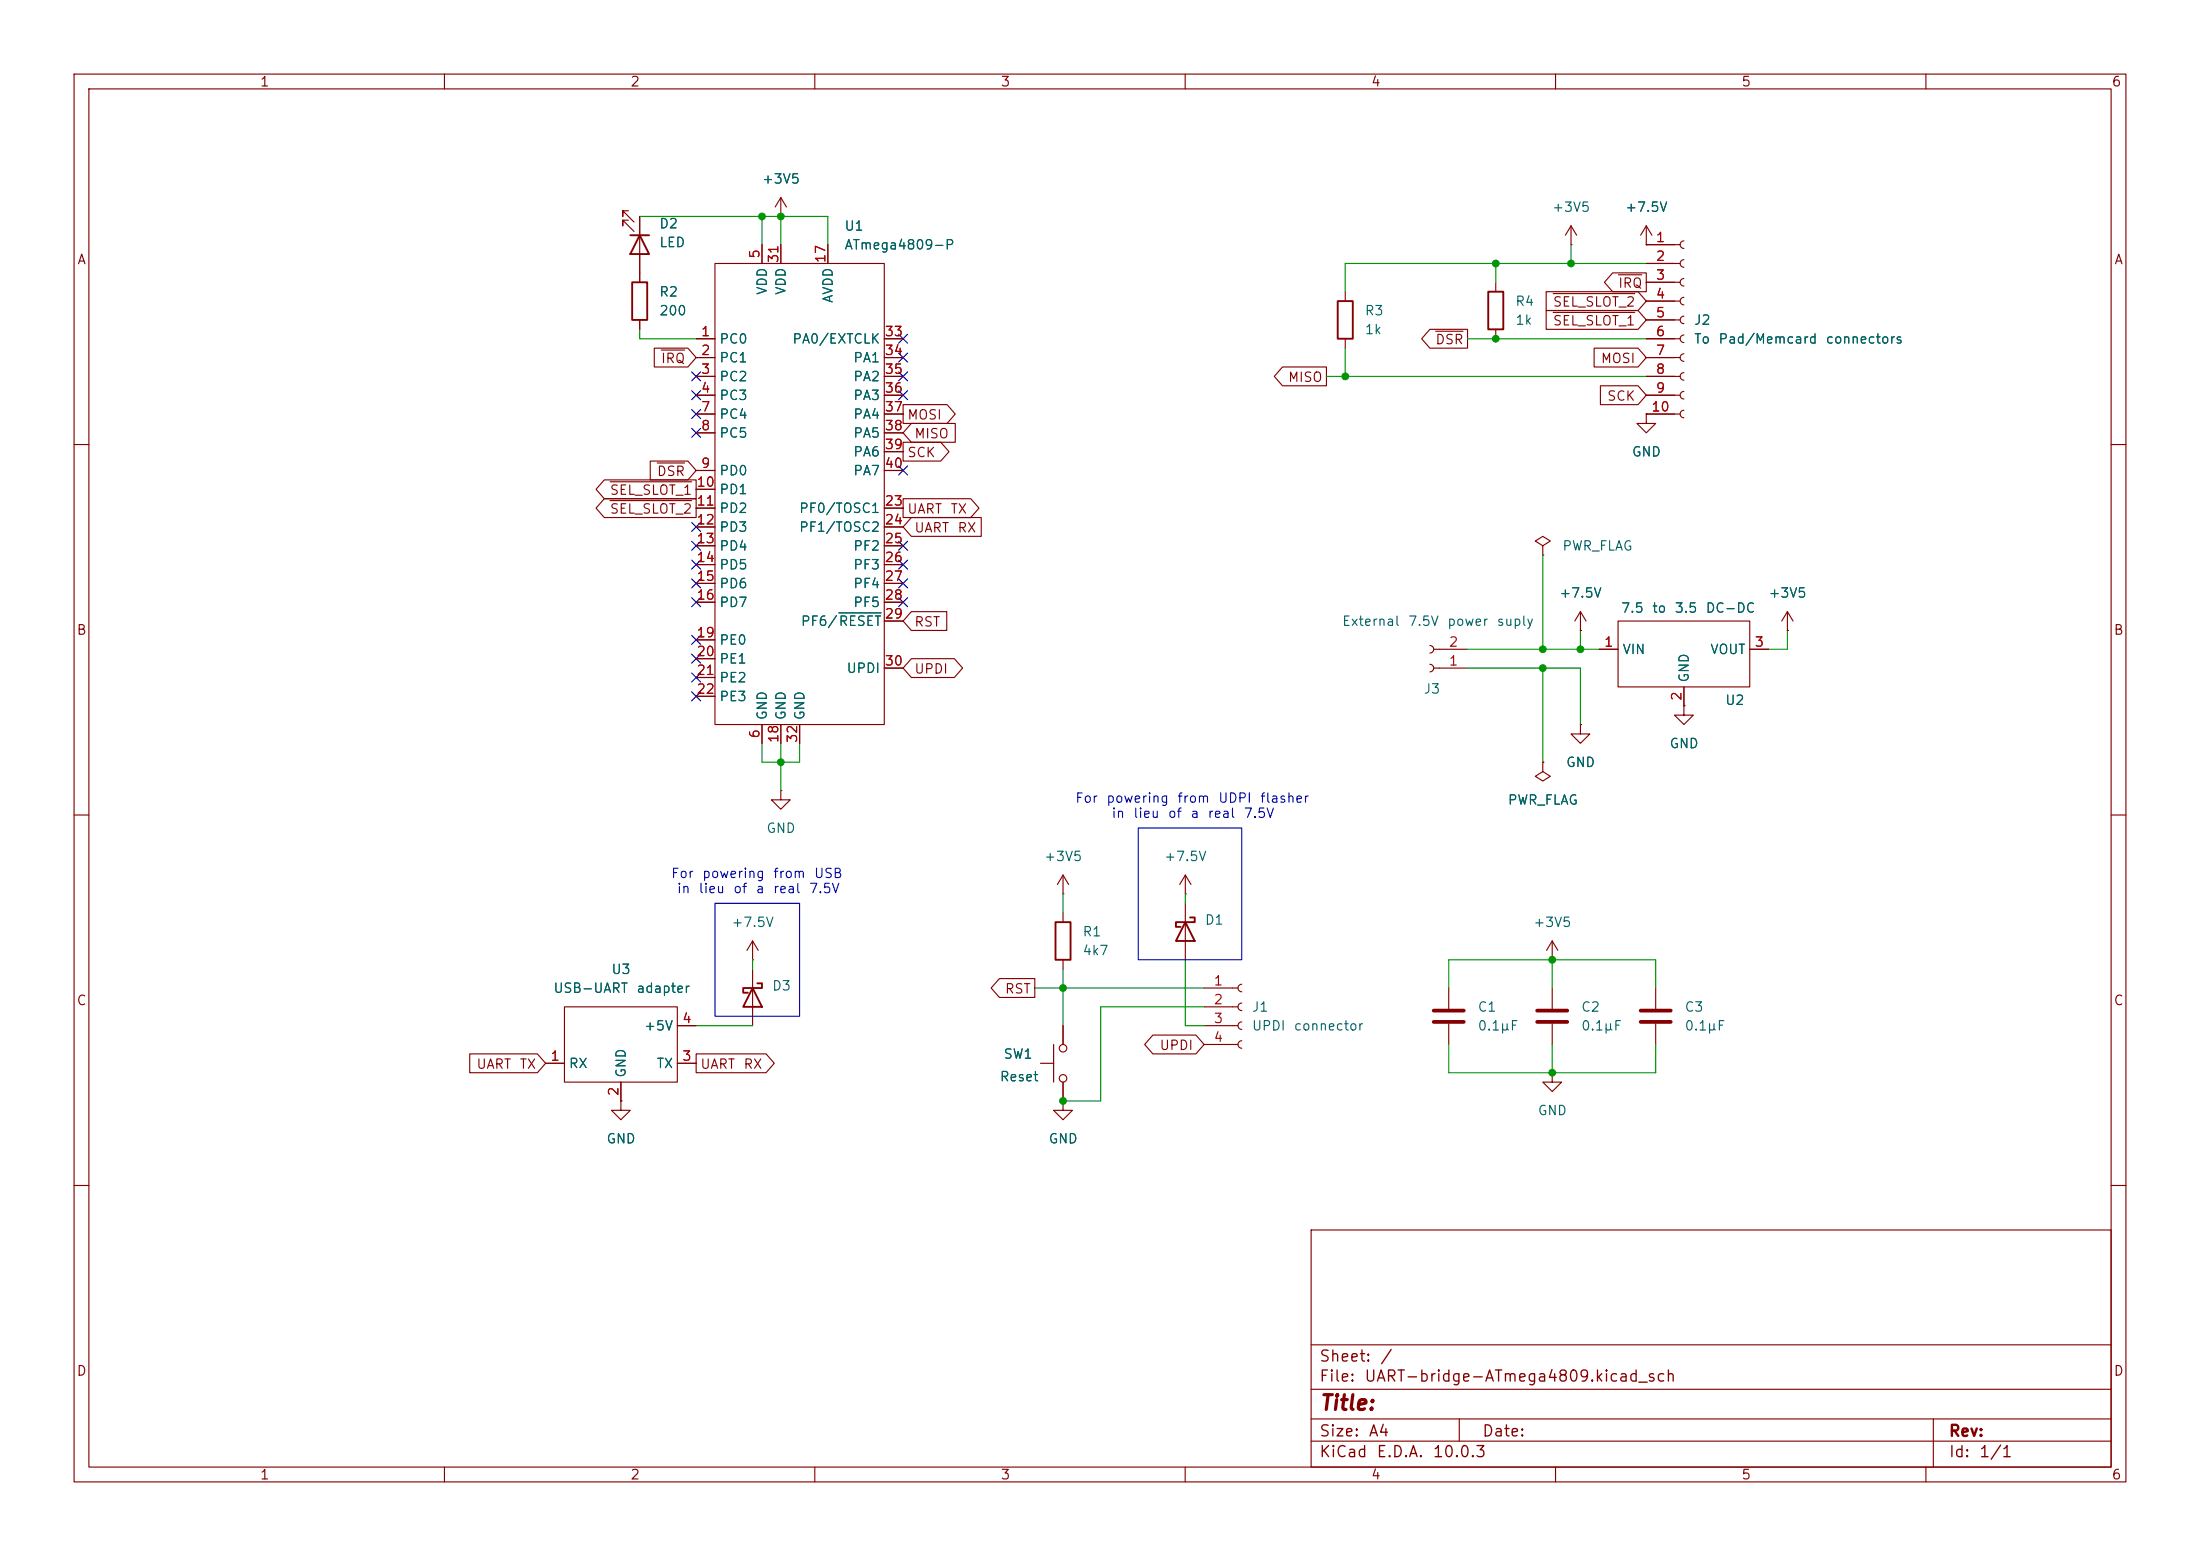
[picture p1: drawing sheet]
<svg xmlns="http://www.w3.org/2000/svg" width="297mm" height="210mm" viewBox="0 0 297 210" stroke-linecap="round" stroke-linejoin="round" font-family="sans-serif">
<g fill="none" stroke="#840000" stroke-width=".15">
<path d="M10 10h277v190h-277zM12 12h273v186h-273zM60 10v2M110 10v2M160 10v2M210 10v2M260 10v2M84.8 28.4h-.7v.8v-.8l1.5 1.6M84.8 29.7h-.7v.8v-.8l1.5 1.5M86.4 29.2v8.9M96.5 35.6h22.9v62.2h-22.9zM102.9 33v2.6"/>
<path d="M105.4 29.2h.1M105.4 26.7l-.8 1.2M105.4 26.7l.8 1.2M105.4 26.7v2.5M105.4 33v2.6M111.8 33v2.6M181.6 39.4v1.2M201.9 38.1v1.3M208.7 39.4h12.4l1.1 1.2-1.1 1.3h-12.4zM209.7 39.6h11M212.1 33h.1M212.1 30.5l-.8 1.3"/>
<path d="M212.1 30.5l.8 1.3M212.1 30.5v2.5M217.7 36.8h4.5v2.6h-4.5l-1.1-1.3zM218.5 37.1h3.1M222.2 33h.1M222.2 30.5l-.7 1.3M222.2 30.5l.8 1.3M222.2 30.5v2.5M222.2 33h4.6M222.2 35.6h4.6M222.2 38.1h4.6M227.3 32.5a.51 .51 0 0 0-.5 .5 .51 .51 0 0 0 .5 .5"/>
<path d="M227.3 35.1a.51 .51 0 0 0-.5 .5 .51 .51 0 0 0 .5 .5M227.3 37.6a.51 .51 0 0 0-.5 .5 .51 .51 0 0 0 .5 .5M86.4 43.2v1.3M88.3 47h4.6l1.1 1.3-1.1 1.2h-4.6zM89.3 47.2h3.1M94 45.7h2.5M94 48.3h2.5M94 50.8h2.5M94 53.3h2.5M94 55.9h2.5M94 58.4h2.5M119.4 45.7h2.5"/>
<path d="M119.4 48.3h2.5M119.4 50.8h2.5M119.4 53.3h2.5M119.4 55.9h2.5M119.4 58.4h2.5M121.9 59.7h5.1l1.1 1.3-1.1 1.2h-5.1zM121.9 54.6h6l1.1 1.3-1.1 1.3h-6zM123 57.1h6v2.6h-6l-1.1-1.3zM173.1 49.5h6v2.6h-6l-1.1-1.3zM181.6 45.7v1.3M193 44.4h5.1v2.6h-5.1l-1.1-1.3zM193.8 44.7h3.7"/>
<path d="M201.9 44.5v1.2M208.7 41.9h12.4l1.1 1.3-1.1 1.3h-12.4zM209.7 42.2h11M215.2 47h5.9l1.1 1.3-1.1 1.2h-5.9zM216.1 52.1h5l1.1 1.2-1.1 1.3h-5zM222.2 55.9v1.3h1.3l-1.3 1.2-1.2-1.2h1.2M222.2 55.9h.1M222.2 40.6h4.6M222.2 43.2h4.6M222.2 45.7h4.6M222.2 48.3h4.6M222.2 50.8h4.6"/>
<path d="M222.2 53.3h4.6M222.2 55.9h4.6M227.3 40.1a.51 .51 0 0 0-.5 .5 .51 .51 0 0 0 .5 .5M227.3 42.7a.51 .51 0 0 0-.5 .5 .51 .51 0 0 0 .5 .5M227.3 45.2a.51 .51 0 0 0-.5 .5 .51 .51 0 0 0 .5 .5M227.3 47.8a.51 .51 0 0 0-.5 .5 .51 .51 0 0 0 .5 .5M227.3 50.3a.51 .51 0 0 0-.5 .5 .51 .51 0 0 0 .5 .5M227.3 52.8a.51 .51 0 0 0-.5 .5 .51 .51 0 0 0 .5 .5M227.3 55.4a.51 .51 0 0 0-.5 .5 .51 .51 0 0 0 .5 .5M10 60h2M81.6 64.8h12.4v2.5h-12.4l-1.1-1.3zM81.6 67.3h12.4v2.6h-12.4l-1.1-1.3z"/>
<path d="M82.4 65h11M82.4 67.6h11M87.8 62.2h5.1l1.1 1.3-1.1 1.3h-5.1zM88.7 62.5h3.7M94 63.5h2.5M94 66h2.5M94 68.6h2.5M94 71.1h2.5M94 73.7h2.5M94 76.2h2.5M94 78.7h2.5M119.4 63.5h2.5"/>
<path d="M119.4 68.6h2.5M119.4 71.1h2.5M119.4 73.7h2.5M119.4 76.2h2.5M119.4 78.7h2.5M119.4 61h2.5M121.9 67.3h9.2l1.1 1.3-1.1 1.3h-9.2zM123 69.8h9.5v2.6h-9.5l-1.1-1.3zM208.3 73.7l1-.7-1-.6-1 .6 1 .7v1.2M208.3 74.9h.1M285 60h2M94 81.3h2.5"/>
<path d="M94 86.4h2.5M94 88.9h2.5M94 91.4h2.5M94 94h2.5M102.9 97.8v2.5M105.4 97.8v2.5M107.9 97.8v2.5M119.4 90.2h2.5M119.4 81.3h2.5M119.4 83.8h2.5M123 88.9h5.8l1.2 1.3-1.2 1.2h-5.8l-1.1-1.2zM123 82.5h4.8v2.6h-4.8l-1.1-1.3z"/>
<path d="M193 89.7a.51 .51 0 0 1 .5 .5 .51 .51 0 0 1-.5 .5M193 87.1a.51 .51 0 0 1 .5 .5 .51 .51 0 0 1-.5 .5M193.5 87.6h4.6M193.5 90.2h4.6M213.4 97.8v1.3h1.2l-1.2 1.2-1.3-1.2h1.3M213.4 97.8h.1M213.4 85.1h.1M213.4 82.6l-.8 1.2M213.4 82.6l.7 1.2M213.4 82.6v2.5M215.9 87.6h2.5M218.4 83.8h17.8v8.9h-17.8z"/>
<path d="M227.3 95.3v1.2h1.3l-1.3 1.3-1.2-1.3h1.2M227.3 95.3h.1M227.3 92.7v2.6M236.2 87.6h2.6M241.3 85.1h.1M241.3 82.6l-.8 1.2M241.3 82.6l.8 1.2M241.3 82.6v2.5M10 110h2M105.4 106.7v1.3h1.3l-1.3 1.2-1.3-1.2h1.3M105.4 106.7h.1M143.5 118.1l-.8 1.3"/>
<path d="M143.5 118.1l.8 1.3M143.5 118.1v2.6M160 118.1v2.6M160 118.1l-.7 1.3M160 118.1l.8 1.3M208.3 102.9v1.2l1 .7-1 .6-1-.6 1-.7M208.3 102.9h.1M285 110h2M76.2 135.9h15.2v10.2h-15.2zM91.4 138.4h2.6M101.6 129.5h.1M101.6 127v2.5"/>
<path d="M101.6 130.8v7.6M101.6 127l-.8 1.3M101.6 127l.8 1.3M134.9 132.1h4.8v2.5h-4.8l-1.1-1.2zM143.5 120.7h.1M143.5 123.2v1.3M143.5 129.5v1.3M143.5 138.4v2.6M155.6 139.7h5.8l1.2 1.3-1.2 1.2h-5.8l-1.1-1.2zM160 120.7h.1M160 121.9v7.6M162.6 133.4h4.5"/>
<path d="M162.6 135.9h4.5M162.6 138.4h4.5M167.6 132.8a.51 .51 0 0 0-.5 .6 .51 .51 0 0 0 .5 .5M167.6 135.4a.51 .51 0 0 0-.5 .5 .51 .51 0 0 0 .5 .5M167.6 137.9a.51 .51 0 0 0-.5 .5 .51 .51 0 0 0 .5 .5M195.6 133.4v2.7M195.6 138.2v2.8M209.5 129.5h.1M209.5 127l-.7 1.3M209.5 127l.8 1.3M209.5 127v2.5M209.5 133.4v2.7"/>
<path d="M209.5 138.2v2.8M223.5 133.4v2.7M223.5 138.2v2.8M63.4 142.2h9.1l1.2 1.3-1.2 1.3h-9.1zM73.7 143.5h2.5M83.8 148.6v1.3h1.3l-1.3 1.2-1.3-1.2h1.3M83.8 148.6h.1M83.8 146.1v2.5M91.4 143.5h2.6M94 142.2h9.4l1.1 1.3-1.1 1.3h-9.4zM140.5 143.5h1.7M142.2 141v5.1"/>
<path d="M143.5 148.6v1.3h1.3l-1.3 1.2-1.3-1.2h1.3M143.5 148.6h.1M143.5 146.1v2.5M162.6 141h4.5M167.6 140.5a.51 .51 0 0 0-.5 .5 .51 .51 0 0 0 .5 .5M209.5 144.8v1.3h1.3l-1.3 1.2-1.2-1.2h1.2M209.5 144.8h.1M10 160h2M177 166h108v32h-108zM285 160h2M60 198v2M110 198v2"/>
<path d="M160 198v2M177 194.5h108M177 191.5h108M177 187.5h108M177 181.5h108M197 191.5v3M210 198v2M260 198v2M261 191.5v6.5"/>
<circle cx="143.5" cy="145.5" r=".51"/>
<circle cx="143.5" cy="141.5" r=".51"/>
</g>
<path d="M85.1 31.8h2.5M85.3 38.1h2.1v5.1h-2.1zM86.4 31.8l1.2 2.5h-2.5zM200.9 39.4h2v5.1h-2zM180.6 40.6h2v5.1h-2zM101.6 133.4l1.3 2.5h-2.6zM102.2 132.7h.7v.7h-2.6v.6h.7M142.5 124.5h2v5h-2zM160 124.5l1.3 2.5h-2.6zM160.7 123.8h.6v.7h-2.6v.6h.7" fill="none" stroke="#840000" stroke-width=".25"/>
<path d="M193.5 136.4h4.1M193.5 137.9h4.1M207.5 136.4h4.1M207.5 137.9h4.1M221.5 136.4h4.1M221.5 137.9h4.1" fill="none" stroke="#840000" stroke-width=".51"/>
<path d="M113.3 82.7h5.6" fill="none" stroke="#006464" stroke-width=".15"/>
<g fill="none" stroke="#009600" stroke-width=".15">
<path d="M86.4 29.2h25.4v3.8M102.9 29.2v3.8M105.4 29.2v3.8M201.9 35.6v2.5M212.1 33v2.6M222.2 35.6h-40.6v3.8M86.4 44.5v1.2h7.6M179.1 50.8h43.1M181.6 47v3.8M198.1 45.7h24.1M208.3 74.9v12.7M198.1 87.6h17.8"/>
<path d="M198.1 90.2h15.3v7.6M208.3 90.2v12.7M213.4 85.1v2.5M241.3 85.1v2.5h-2.5M102.9 100.3v2.6h5v-2.6M105.4 100.3v6.4M94 138.4h7.6M101.6 129.5v1.3M139.7 133.4h22.9M143.5 120.7v2.5M143.5 130.8v7.6M160 129.5v8.9h2.6"/>
<path d="M160 120.7v1.2M162.6 135.9h-14v12.7h-5.1M195.6 133.4v-3.9h27.9v3.9M209.5 129.5v3.9M195.6 141v3.8h27.9v-3.8M209.5 141v3.8"/>
</g>
<g fill="none" stroke="#000084" stroke-width=".15">
<path d="M93.4 50.2l1.2 1.2M93.4 52.7l1.2 1.2M93.4 55.3l1.2 1.2M93.4 57.8l1.2 1.2M94.6 50.2l-1.2 1.2M94.6 52.7l-1.2 1.2M94.6 55.3l-1.2 1.2M94.6 57.8l-1.2 1.2M121.3 47.7l1.2 1.2M121.3 52.7l1.2 1.2M121.3 50.2l1.2 1.2M121.3 45.1l1.2 1.2"/>
<path d="M122.5 47.7l-1.2 1.2M122.5 50.2l-1.2 1.2M122.5 52.7l-1.2 1.2M122.5 45.1l-1.2 1.2M93.4 75.6l1.2 1.2M93.4 78.1l1.2 1.2M93.4 73.1l1.2 1.2M93.4 70.5l1.2 1.2M94.6 75.6l-1.2 1.2M94.6 78.1l-1.2 1.2M94.6 73.1l-1.2 1.2M94.6 70.5l-1.2 1.2"/>
<path d="M121.3 73.1l1.2 1.2M121.3 75.6l1.2 1.2M121.3 78.1l1.2 1.2M121.3 62.9l1.2 1.2M122.5 73.1l-1.2 1.2M122.5 75.6l-1.2 1.2M122.5 78.1l-1.2 1.2M122.5 62.9l-1.2 1.2M93.4 85.8l1.2 1.2M93.4 80.7l1.2 1.2M93.4 90.8l1.2 1.2M93.4 93.4l1.2 1.2"/>
<path d="M93.4 88.3l1.2 1.2M94.6 85.8l-1.2 1.2M94.6 80.7l-1.2 1.2M94.6 90.8l-1.2 1.2M94.6 93.4l-1.2 1.2M94.6 88.3l-1.2 1.2M121.3 80.7l1.2 1.2M122.5 80.7l-1.2 1.2"/>
</g>
<path d="M153.7 111.8h13.9v17.7h-13.9zM96.5 121.9h11.4v15.3h-11.4z" fill="none" stroke="#0000c2" stroke-width=".15"/>
<g fill="#009600" stroke="#009600" stroke-width=".14">
<circle cx="105.4" cy="29.2" r=".46"/>
<circle cx="102.9" cy="29.2" r=".46"/>
<circle cx="143.5" cy="133.4" r=".46"/>
<circle cx="209.5" cy="129.5" r=".46"/>
<circle cx="209.5" cy="144.8" r=".46"/>
<circle cx="143.5" cy="148.6" r=".46"/>
<circle cx="181.6" cy="50.8" r=".46"/>
<circle cx="201.9" cy="45.7" r=".46"/>
<circle cx="201.9" cy="35.6" r=".46"/>
<circle cx="212.1" cy="35.6" r=".46"/>
<circle cx="208.3" cy="87.6" r=".46"/>
<circle cx="208.3" cy="90.2" r=".46"/>
<circle cx="213.4" cy="87.6" r=".46"/>
<circle cx="105.4" cy="102.9" r=".46"/>
</g>
<text font-size="2" fill="#840000" x="178" y="190.8">Title:</text>
<g font-size="1.5" fill="#840000">
<text x="178" y="184.2">Sheet:</text>
<text x="186.2" y="184.2">/</text>
<text x="178" y="186.9">File:</text>
<text x="184.1" y="186.9">UART-bridge-ATmega4809.kicad_sch</text>
<text x="178" y="197.1">KiCad</text>
<text x="178" y="194.3">Size:</text>
<text x="184.7" y="194.3">A4</text>
<text x="185.7" y="197.1">E.D.A.</text>
<text x="193.3" y="197.1">10.0.3</text>
<text x="200" y="194.3">Date:</text>
<text x="263" y="194.3">Rev:</text>
<text x="263" y="197.1">Id:</text>
<text x="267.1" y="197.1">1/1</text>
</g>
<g font-size="1.3" fill="#840000">
<text x="35" y="12">1</text>
<text x="85" y="12">2</text>
<text x="135" y="12">3</text>
<text x="185" y="12">4</text>
<text x="235" y="12">5</text>
<text x="285" y="12">6</text>
<text x="10.3" y="36">A</text>
<text x="285.3" y="36">A</text>
<text x="209.6" y="41.7">SEL_SLOT_2</text>
<text x="218.4" y="39.2">IRQ</text>
<text x="193.7" y="46.8">DSR</text>
<text x="209.6" y="44.2">SEL_SLOT_1</text>
<text x="89.1" y="49.3">IRQ</text>
<text x="173.8" y="51.9">MISO</text>
<text x="216" y="49.3">MOSI</text>
<text x="122.4" y="56.9">MOSI</text>
<text x="123.3" y="59.5">MISO</text>
<text x="216.9" y="54.4">SCK</text>
<text x="88.6" y="64.6">DSR</text>
<text x="122.4" y="62">SCK</text>
<text x="82.2" y="67.1">SEL_SLOT_1</text>
<text x="82.2" y="69.6">SEL_SLOT_2</text>
<text x="122.4" y="69.6">UART</text>
<text x="128.2" y="69.6">TX</text>
<text x="123.3" y="72.2">UART</text>
<text x="129.2" y="72.2">RX</text>
<text x="10.3" y="86">B</text>
<text x="123.3" y="84.9">RST</text>
<text x="285.3" y="86">B</text>
<text x="123.3" y="91.2">UPDI</text>
<text x="10.3" y="136">C</text>
<text x="135.6" y="134.4">RST</text>
<text x="285.3" y="136">C</text>
<text x="156.5" y="142">UPDI</text>
<text x="64.2" y="144.6">UART</text>
<text x="70.1" y="144.6">TX</text>
<text x="94.5" y="144.6">UART</text>
<text x="100.3" y="144.6">RX</text>
<text x="10.3" y="186">D</text>
<text x="285.3" y="186">D</text>
<text x="35" y="200">1</text>
<text x="85" y="200">2</text>
<text x="135" y="200">3</text>
<text x="185" y="200">4</text>
<text x="235" y="200">5</text>
<text x="285" y="200">6</text>
</g>
<g font-size="1.3" fill="#006464">
<text x="102.8" y="25.1">+3V5</text>
<text x="209.4" y="28.9">+3V5</text>
<text x="219.3" y="28.9">+7.5V</text>
<text x="88.9" y="31.1">D2</text>
<text x="88.9" y="33.7">LED</text>
<text x="113.9" y="34">ATmega4809-P</text>
<text x="113.9" y="31.5">U1</text>
<text x="88.9" y="40.3">R2</text>
<text x="103.8" y="39.9" transform="rotate(-90 103.8 39.9)">VDD</text>
<text x="106.4" y="39.9" transform="rotate(-90 106.4 39.9)">VDD</text>
<text x="112.7" y="41" transform="rotate(-90 112.7 41)">AVDD</text>
<text x="204.5" y="41.6">R4</text>
<text x="88.9" y="42.9">200</text>
<text x="97" y="46.7">PC0</text>
<text x="106.9" y="46.7">PA0/EXTCLK</text>
<text x="184.2" y="42.9">R3</text>
<text x="184.2" y="45.4">1k</text>
<text x="204.5" y="44.2">1k</text>
<text x="228.6" y="44.2">J2</text>
<text x="228.6" y="46.7">To</text>
<text x="231.9" y="46.7">Pad/Memcard</text>
<text x="246.4" y="46.7">connectors</text>
<text x="97" y="49.2">PC1</text>
<text x="97" y="51.8">PC2</text>
<text x="115.1" y="49.2">PA1</text>
<text x="115.1" y="51.8">PA2</text>
<text x="97" y="54.3">PC3</text>
<text x="97" y="56.9">PC4</text>
<text x="97" y="59.4">PC5</text>
<text x="115.1" y="54.3">PA3</text>
<text x="115.1" y="56.9">PA4</text>
<text x="115.1" y="59.4">PA5</text>
<text x="97" y="64.5">PD0</text>
<text x="115.1" y="61.9">PA6</text>
<text x="115.1" y="64.5">PA7</text>
<text x="220.2" y="61.9">GND</text>
<text x="97" y="67">PD1</text>
<text x="97" y="69.6">PD2</text>
<text x="107.8" y="69.6">PF0/TOSC1</text>
<text x="97" y="72.1">PD3</text>
<text x="97" y="74.6">PD4</text>
<text x="97" y="77.2">PD5</text>
<text x="107.8" y="72.1">PF1/TOSC2</text>
<text x="115.1" y="74.6">PF2</text>
<text x="115.1" y="77.2">PF3</text>
<text x="210.8" y="74.6">PWR_FLAG</text>
<text x="97" y="79.7">PD6</text>
<text x="97" y="82.3">PD7</text>
<text x="115.1" y="79.7">PF4</text>
<text x="115.1" y="82.3">PF5</text>
<text x="210.4" y="81">+7.5V</text>
<text x="218.7" y="83">7.5</text>
<text x="222.9" y="83">to</text>
<text x="226" y="83">3.5</text>
<text x="230.2" y="83">DC-DC</text>
<text x="238.7" y="81">+3V5</text>
<text x="97" y="87.3">PE0</text>
<text x="97" y="89.9">PE1</text>
<text x="108" y="84.8">PF6/RESET</text>
<text x="181.1" y="84.8">External</text>
<text x="190" y="84.8">7.5V</text>
<text x="195.3" y="84.8">power</text>
<text x="202" y="84.8">suply</text>
<text x="218.9" y="88.6">VIN</text>
<text x="230.8" y="88.6">VOUT</text>
<text x="97" y="92.4">PE2</text>
<text x="97" y="95">PE3</text>
<text x="114.2" y="91.1">UPDI</text>
<text x="192.1" y="93.9">J3</text>
<text x="228.3" y="92.2" transform="rotate(-90 228.3 92.2)">GND</text>
<text x="232.8" y="95.5">U2</text>
<text x="103.8" y="97.3" transform="rotate(-90 103.8 97.3)">GND</text>
<text x="106.4" y="97.3" transform="rotate(-90 106.4 97.3)">GND</text>
<text x="108.9" y="97.3" transform="rotate(-90 108.9 97.3)">GND</text>
<text x="225.3" y="101.3">GND</text>
<text x="211.3" y="103.8">GND</text>
<text x="103.4" y="112.7">GND</text>
<text x="203.5" y="108.9">PWR_FLAG</text>
<text x="140.9" y="116.5">+3V5</text>
<text x="157.1" y="116.5">+7.5V</text>
<text x="98.7" y="125.4">+7.5V</text>
<text x="162.6" y="125.1">D1</text>
<text x="206.9" y="125.4">+3V5</text>
<text x="82.4" y="131.8">U3</text>
<text x="146.1" y="126.7">R1</text>
<text x="146.1" y="129.2">4k7</text>
<text x="74.6" y="134.3">USB-UART</text>
<text x="85.8" y="134.3">adapter</text>
<text x="104.1" y="134">D3</text>
<text x="168.9" y="136.9">J1</text>
<text x="199.4" y="136.9">C1</text>
<text x="213.4" y="136.9">C2</text>
<text x="227.3" y="136.9">C3</text>
<text x="86.9" y="139.4">+5V</text>
<text x="135.4" y="143.2">SW1</text>
<text x="168.9" y="139.4">UPDI</text>
<text x="174.6" y="139.4">connector</text>
<text x="199.4" y="139.4">0.1µF</text>
<text x="213.4" y="139.4">0.1µF</text>
<text x="227.3" y="139.4">0.1µF</text>
<text x="76.7" y="144.5">RX</text>
<text x="84.8" y="145.5" transform="rotate(-90 84.8 145.5)">GND</text>
<text x="88.6" y="144.5">TX</text>
<text x="134.9" y="146.3">Reset</text>
<text x="81.8" y="154.6">GND</text>
<text x="141.5" y="154.6">GND</text>
<text x="207.5" y="150.8">GND</text>
</g>
<g font-size="1.3" fill="#a90000">
<text x="102.8" y="35" transform="rotate(-90 102.8 35)">5</text>
<text x="105.4" y="35.6" transform="rotate(-90 105.4 35.6)">31</text>
<text x="111.7" y="35.6" transform="rotate(-90 111.7 35.6)">17</text>
<text x="223.4" y="33">1</text>
<text x="223.4" y="35.5">2</text>
<text x="223.4" y="38.1">3</text>
<text x="223.4" y="40.6">4</text>
<text x="94.5" y="45.7">1</text>
<text x="119.3" y="45.7">33</text>
<text x="223.4" y="43.2">5</text>
<text x="223.4" y="45.7">6</text>
<text x="94.5" y="48.2">2</text>
<text x="94.5" y="50.8">3</text>
<text x="94.5" y="53.3">4</text>
<text x="119.3" y="48.2">34</text>
<text x="119.3" y="50.8">35</text>
<text x="119.3" y="53.3">36</text>
<text x="223.4" y="48.2">7</text>
<text x="223.4" y="50.8">8</text>
<text x="223.4" y="53.3">9</text>
<text x="94.5" y="55.9">7</text>
<text x="94.5" y="58.4">8</text>
<text x="119.3" y="55.9">37</text>
<text x="119.3" y="58.4">38</text>
<text x="222.8" y="55.9">10</text>
<text x="94.5" y="63.5">9</text>
<text x="119.3" y="60.9">39</text>
<text x="119.3" y="63.5">40</text>
<text x="93.9" y="66">10</text>
<text x="93.9" y="68.6">11</text>
<text x="93.9" y="71.1">12</text>
<text x="119.3" y="68.6">23</text>
<text x="119.3" y="71.1">24</text>
<text x="93.9" y="73.6">13</text>
<text x="93.9" y="76.2">14</text>
<text x="119.3" y="73.6">25</text>
<text x="119.3" y="76.2">26</text>
<text x="93.9" y="78.7">15</text>
<text x="93.9" y="81.3">16</text>
<text x="119.3" y="78.7">27</text>
<text x="119.3" y="81.3">28</text>
<text x="119.3" y="83.8">29</text>
<text x="93.9" y="86.3">19</text>
<text x="93.9" y="88.9">20</text>
<text x="195.5" y="87.6">2</text>
<text x="216.5" y="87.6">1</text>
<text x="236.8" y="87.6">3</text>
<text x="93.9" y="91.4">21</text>
<text x="93.9" y="94">22</text>
<text x="119.3" y="90.1">30</text>
<text x="195.5" y="90.1">1</text>
<text x="227.3" y="94.7" transform="rotate(-90 227.3 94.7)">2</text>
<text x="102.8" y="99.8" transform="rotate(-90 102.8 99.8)">6</text>
<text x="105.4" y="100.4" transform="rotate(-90 105.4 100.4)">18</text>
<text x="107.9" y="100.4" transform="rotate(-90 107.9 100.4)">32</text>
<text x="163.8" y="133.3">1</text>
<text x="163.8" y="135.9">2</text>
<text x="74.2" y="143.5">1</text>
<text x="92" y="143.5">3</text>
<text x="92" y="138.4">4</text>
<text x="163.8" y="138.4">3</text>
<text x="163.8" y="140.9">4</text>
<text x="83.8" y="148" transform="rotate(-90 83.8 148)">2</text>
</g>
<g font-size="1.3" fill="#0000c2">
<text x="145.1" y="108.7">For</text>
<text x="149.3" y="108.7">powering</text>
<text x="150" y="110.7">in</text>
<text x="152.9" y="110.7">lieu</text>
<text x="157.6" y="110.7">of</text>
<text x="158.8" y="108.7">from</text>
<text x="160.6" y="110.7">a</text>
<text x="162.9" y="110.7">real</text>
<text x="164.4" y="108.7">UDPI</text>
<text x="167.8" y="110.7">7.5V</text>
<text x="170" y="108.7">flasher</text>
<text x="90.5" y="118.8">For</text>
<text x="94.7" y="118.8">powering</text>
<text x="104.3" y="118.8">from</text>
<text x="109.8" y="118.8">USB</text>
<text x="91.3" y="120.9">in</text>
<text x="94.2" y="120.9">lieu</text>
<text x="98.9" y="120.9">of</text>
<text x="101.9" y="120.9">a</text>
<text x="104.3" y="120.9">real</text>
<text x="109.1" y="120.9">7.5V</text>
</g>
</svg>
